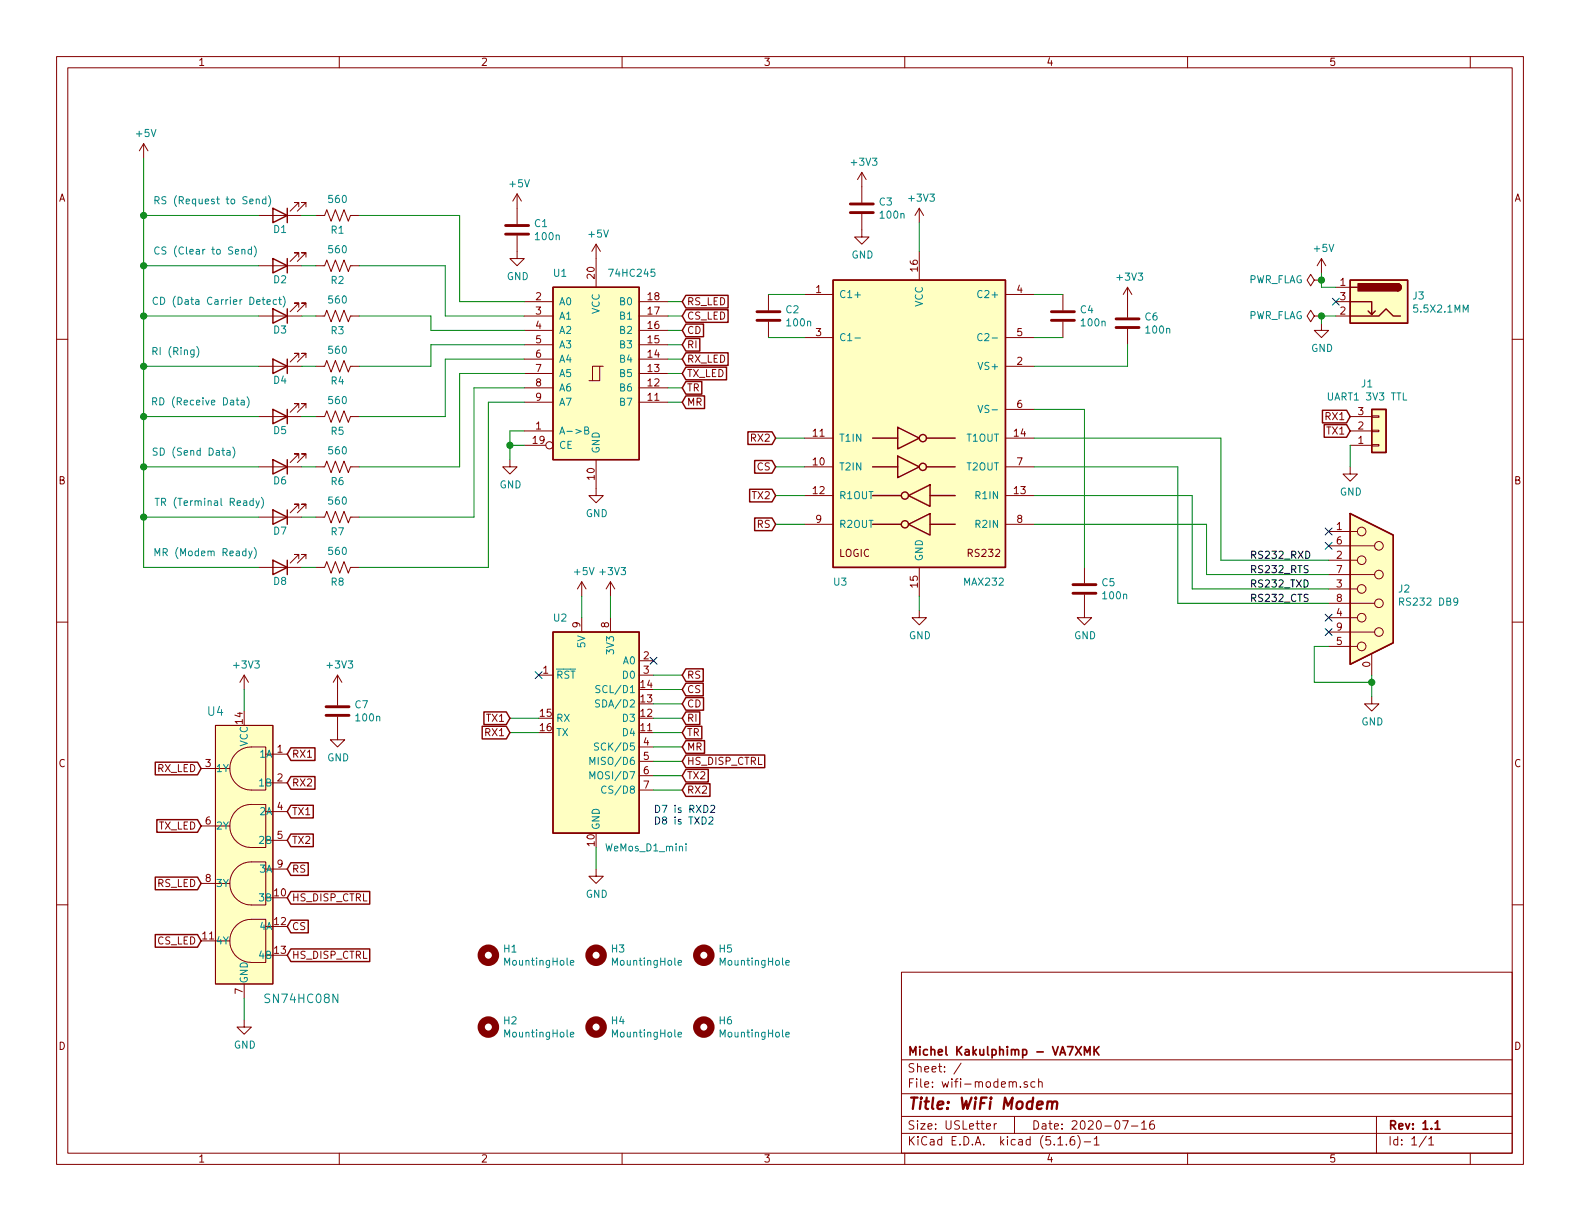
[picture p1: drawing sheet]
<svg xmlns="http://www.w3.org/2000/svg" width="279mm" height="216mm" viewBox="0 0 279 216" stroke-linecap="round" stroke-linejoin="round" font-family="sans-serif">
<g fill="none" stroke="#840000" stroke-width=".18">
<path d="M10 10h259.4v195.9h-259.4zM12 12h255.4v191.9h-255.4zM60 10v2M110 10v2M160 10v2M210 10v2M260 10v2M25.4 25.4l-.8 1.3M25.4 25.4v2.5M25.4 25.4l.8 1.3M45.7 38.1h7.6M52.8 36.6v-.8h-.7h.7l-1.5 1.5"/>
<path d="M54.1 36.6v-.8h-.8h.8l-1.5 1.5M55.9 38.1h1.5l.4-1 .7 2 .8-2 .8 2 .7-2 .8 2 .4-1h1.5M91.4 34.3l-.7 1.3M91.4 34.3v5.3M91.4 34.3l.8 1.3M152.4 37.8v4.1h1.3l-1.3 1.3-1.3-1.3h1.3M152.4 30.5v5.3M152.4 30.5l-.8 1.3M152.4 30.5l.8 1.3M162.6 36.8l-.8 1.3M162.6 36.8v2.6M162.6 36.8l.7 1.3"/>
<path d="M10 60h2M45.7 47h7.6M45.7 55.9h7.6M52.8 54.4v-.8h-.7h.7l-1.5 1.5M52.8 45.5v-.8h-.7h.7l-1.5 1.5M54.1 54.4v-.8h-.8h.8l-1.5 1.5M54.1 45.5v-.8h-.8h.8l-1.5 1.5M55.9 47h1.5l.4-1 .7 2 .8-2 .8 2 .7-2 .8 2 .4-1h1.5M55.9 55.9h1.5l.4-1 .7 2 .8-2 .8 2 .7-2 .8 2 .4-1h1.5M91.4 41.7v4h1.3l-1.3 1.3-1.2-1.3h1.2M92.7 55.9h5.1M92.7 53.3h5.1"/>
<path d="M92.7 58.4h5.1M105.4 43.2l-.8 1.3M105.4 43.2v7.6M105.4 43.2l.8 1.3M113 55.9h5.1M113 53.3h5.1M113 58.4h5.1M135.9 52.1v2.8M135.9 56.9v2.8M142.2 52.1h5.1M142.2 59.7h5.1M162.6 44.5v5"/>
<path d="M177.8 52.1h5.1M177.8 59.7h5.1M188 52.1v2.8M188 56.9v2.8M199.4 50.8v5.3M199.4 58.2v2.8M199.4 50.8l-.8 1.3M199.4 50.8l.8 1.3M232.4 55.9l-.6-1-.7 1 .7 1 .6-1h1.3M232.4 49.5l-.6-1-.7 1 .7 1 .6-1h1.3M233.7 57.2v1.2h1.2l-1.2 1.3-1.3-1.3h1.3M233.7 55.9h.1"/>
<path d="M233.7 49.5h.1M233.7 45.7l-.8 1.3M233.7 45.7v2.6M233.7 45.7l.7 1.3M236.2 55.9h2.6M236.2 50.8h2.6M236.2 53.3h2.6M267.4 60h2M45.7 64.8h7.6M45.7 73.7h7.6M52.8 72.1v-.7h-.7h.7l-1.5 1.5M52.8 63.2v-.7h-.7h.7l-1.5 1.5"/>
<path d="M54.1 72.1v-.7h-.8h.8l-1.5 1.5M54.1 63.2v-.7h-.8h.8l-1.5 1.5M55.9 64.8h1.5l.4-1 .7 2 .8-2 .8 2 .7-2 .8 2 .4-1h1.5M55.9 73.7h1.5l.4-1.1 .7 2.1 .8-2.1 .8 2.1 .7-2.1 .8 2.1 .4-1h1.5M92.7 78.7h3.8M92.7 76.2h5.1M92.7 71.1h5.1M92.7 68.6h5.1M92.7 66h5.1M92.7 63.5h5.1M92.7 61h5.1M106 64.8h-1.2v2.5"/>
<path d="M106.7 64.8h-.7v2.5h-1.9M113 71.1h5.1M113 68.6h5.1M113 66h5.1M113 63.5h5.1M113 61h5.1M142.2 77.5h5.1M177.8 77.5h5.1M177.8 64.8h5.1M177.8 72.4h5.1M238.8 73.7h3.8M238.8 78.7h3.8"/>
<path d="M238.8 76.2h3.8M242.6 73.5h1.2v.3h-1.2zM242.6 78.6h1.2v.3h-1.2zM242.6 76.1h1.2v.2h-1.2zM45.7 91.4h7.6M45.7 82.6h7.6M52.8 98.8v-.8h-.7h.7l-1.5 1.6M52.8 89.9v-.7h-.7h.7l-1.5 1.5M52.8 81v-.7h-.7h.7l-1.5 1.5M54.1 98.8v-.8h-.8h.8l-1.5 1.6M54.1 89.9v-.7h-.8h.8l-1.5 1.5M54.1 81v-.7h-.8h.8l-1.5 1.5"/>
<path d="M55.9 91.4h1.5l.4-1 .7 2.1 .8-2.1 .8 2.1 .7-2.1 .8 2.1 .4-1.1h1.5M55.9 82.6h1.5l.4-1.1 .7 2.1 .8-2.1 .8 2.1 .7-2.1 .8 2.1 .4-1h1.5M90.2 81.3v1.3h1.2l-1.2 1.2-1.3-1.2h1.3M105.4 81.3v6.3h1.3l-1.3 1.3-1.3-1.3h1.3M142.2 82.6h5.1M142.2 87.6h5.1M142.2 92.7h5.1M177.8 82.6h5.1M177.8 87.6h5.1M177.8 92.7h5.1M234.9 99.1h5.1M234.9 96.5h8.2"/>
<path d="M234.9 94h5.1M238.8 82.6v1.2h1.2l-1.2 1.3-1.3-1.3h1.3M10 110h2M43.2 119.4l-.8 1.3M43.2 119.4v2.5M43.2 119.4l.7 1.3M45.7 100.3h7.6M55.9 100.3h1.5l.4-1 .7 2 .8-2 .8 2 .7-2 .8 2 .4-1h1.5M59.7 119.4l-.8 1.3M59.7 119.4v5.3M59.7 119.4l.8 1.3M95.2 119.4h2.6"/>
<path d="M102.9 102.9l-.8 1.2M102.9 102.9v2.5M102.9 109.2v2.6M102.9 102.9l.7 1.2M107.9 102.9l-.7 1.2M107.9 102.9v2.5M107.9 109.2v2.6M107.9 102.9l.8 1.2M113 119.4h2.6M113 116.8h2.6M162.6 108v1.2h1.2l-1.2 1.3-1.3-1.3h1.3M162.6 100.3v5.1"/>
<path d="M191.8 105.2v4h1.2l-1.2 1.3-1.3-1.3h1.3M191.8 100.3v2.8M234.9 114.3h5.1M234.9 111.8h8.2M234.9 109.2h5.1M234.9 106.7h8.2M234.9 104.1h5.1M234.9 101.6h8.2M242.6 115.6v3.8M267.4 110h2M35.6 135.9h2.5M38.1 128.3h10.2v45.7h-10.2z"/>
<path d="M41.8 133.2a3.7 3.7 0 0 1 2.6-1.1h2.6v7.6h-2.6a3.8 3.8 0 0 1-3.5-2.3 3.8 3.8 0 0 1 .9-4.2zM48.3 133.4h2.5M48.3 138.4h2.5M59.7 126.7v4.1h1.3l-1.3 1.3-1.3-1.3h1.3M113 132.1h2.6M113 134.6h2.6M113 137.2h2.6M113 139.7h2.6M242.6 123.2v1.3h1.2l-1.2 1.2-1.3-1.2h1.3M10 160h2M35.6 146.1h2.5M35.6 156.2h2.5"/>
<path d="M41.8 153.5a3.7 3.7 0 0 1 2.6-1.1h2.6v7.6h-2.6a3.8 3.8 0 0 1-3.5-2.3 3.8 3.8 0 0 1 .9-4.2zM41.8 143.4a3.7 3.7 0 0 1 2.6-1.2h2.6v7.7h-2.6a3.8 3.8 0 0 1-3.5-2.4 3.8 3.8 0 0 1 .9-4.1zM48.3 143.5h2.5M48.3 148.6h2.5M48.3 153.7h2.5M105.4 153.7v1.2h1.3l-1.3 1.3-1.3-1.3h1.3M267.4 160h2M41.8 163.7a3.7 3.7 0 0 1 2.6-1.1h2.6v7.6h-2.6a3.8 3.8 0 0 1-3.5-2.4 3.8 3.8 0 0 1 .9-4.1zM43.2 174v2.5M159.4 171.9h108v32h-108zM43.2 180.3v1.3h1.2l-1.2 1.3-1.3-1.3h1.3M159.4 197.4h108"/>
<path d="M159.4 193.4h108M159.4 187.4h108M170 188l-1.3 1.9M174.4 199.2l.8-.2-.1-.2-.4-.1-.3 .2 .1 .7h.6M175.8 198.7v1M176.2 198.7l-.3 .1-.1 .2M179.4 197.4v3M180.4 192.1v.2M181.7 191.3a.37 .37 0 0 0-.6 .2l.1 .2 .5 .1v.2l-.2 .3-.4-.1M183 191.3h-.4l-.3 .2 .1 .6 .2 .2 .4-.1M183.7 191.4v-.1a.37 .37 0 0 1 .6 .2v.8M183.7 190.8v1.5"/>
<path d="M198.5 198.2h1l-.6 1.5M200.1 199.1h1.1M201.9 198.6l.4-.4v1.5M201.9 199.7h.8M204 198.2a.59 .59 0 0 0-.7 .6l.1 .7 .2 .2 .5-.2 .1-.5-.2-.2h-.4l-.3 .2M243.4 197.4v6.5M60 203.9v2M110 203.9v2M159.4 200.4h108M160 203.9v2M187.1 202.5h.8M188.6 202.3v.2"/>
<path d="M189.9 201a.59 .59 0 0 0-.7 .6v.6l.2 .2 .4 .1 .2-.2 .1-.5-.2-.2-.4-.1-.3 .3M190.6 200.8a1.71 1.71 0 0 1 0 2.2M191.7 201.9h1.2M193.5 201.4l.4-.4v1.5M193.5 202.5h.9M210 203.9v2M252.2 200.9l-1.2 1.9M252.7 201.4l.4-.4v1.5M252.7 202.5h.8M260 203.9v2"/>
<circle cx="97.2" cy="78.7" r=".63"/>
<circle cx="240.8" cy="94" r=".76"/>
<circle cx="240.8" cy="99.1" r=".76"/>
<circle cx="243.8" cy="96.5" r=".76"/>
<circle cx="240.8" cy="109.2" r=".76"/>
<circle cx="240.8" cy="104.1" r=".76"/>
<circle cx="240.8" cy="114.3" r=".76"/>
<circle cx="243.8" cy="106.7" r=".76"/>
<circle cx="243.8" cy="111.8" r=".76"/>
<circle cx="243.8" cy="101.6" r=".76"/>
</g>
<path d="M190.2 185.1l1 1.5M191.2 185.1l-1 1.5M191.8 186.6v-1.5l.5 1 .5-1v1.5M193.5 185.1v1.5M193.7 185.7l.6 .9M194.3 185.1l-.8 .8M253.8 198.6l.4-.4v1.5M253.8 199.7h.8" fill="none" stroke="#840000" stroke-width=".3"/>
<path d="M185.3 194.9a.5 .5 0 0 1 .8 .1l-.1 1.1M186.1 195a.47 .47 0 0 1 .4-.2 .47 .47 0 0 1 .5 .2l-.2 1.1" fill="none" stroke="#840000" stroke-width=".41"/>
<g fill="none" stroke="#840000" stroke-width=".51">
<path d="M89.4 39.9h4.1M150.4 37.6h4M150.4 36.1h4M89.4 41.4h4.1M133.9 56.6h4M133.9 55.1h4M185.9 56.6h4.1M185.9 55.1h4.1M197.4 57.9h4M197.4 56.4h4M189.7 104.9h4.1M189.7 103.4h4.1"/>
<path d="M57.7 126.5h4M57.7 125h4"/>
</g>
<g fill="#ffffc2" stroke="#ffffc2" stroke-width=".18">
<path d="M38.1 128.3h10.2v45.7h-10.2z"/>
<path d="M238.8 90.8l7.6 3.8v19.1l-7.6 3.8z"/>
<path d="M147.3 49.5h30.5v50.8h-30.5z"/>
<path d="M238.8 49.5h10.1v7.7h-10.1z"/>
<path d="M242.6 72.4h2.5v7.6h-2.5z"/>
<path d="M97.8 50.8h15.2v30.5h-15.2z"/>
<path d="M97.8 111.8h15.2v35.5h-15.2z"/>
</g>
<g fill="none" stroke="#840000" stroke-width=".25">
<path d="M48.3 36.8l2.5 1.3-2.5 1.3zM50.8 36.8v2.6M48.3 54.6l2.5 1.3-2.5 1.3zM48.3 45.7l2.5 1.3-2.5 1.3zM50.8 45.7v2.6M50.8 54.6v2.6M97.8 50.8h15.2v30.5h-15.2zM121.3 59.8h2.4v2.3h-2.4l-.7-1.1zM121.3 57.3h3.1v2.2h-3.1l-.7-1.1zM121.3 54.8h7.5v2.2h-7.5l-.7-1.1zM121.3 52.2h7.5v2.3h-7.5l-.7-1.2zM147.3 49.5h30.5v50.8h-30.5z"/>
<path d="M238.8 49.5h10.1v7.7h-10.1zM238.8 53.3h3.8v2.3l.6-.6M238.8 55.9h5l1.3-1.3 1.3 1.3h1.2M238.8 50.8h1.2M241.9 55l.7 .6M247.1 50.2a.63 .63 0 0 1 .7 .6 .63 .63 0 0 1-.7 .6M48.3 72.4l2.5 1.3-2.5 1.2zM48.3 63.5l2.5 1.3-2.5 1.2zM50.8 63.5v2.5M50.8 72.4v2.5M121.3 64.9h7.2v2.3h-7.2l-.7-1.2zM121.3 62.4h7.5v2.2h-7.5l-.7-1.1z"/>
<path d="M121.3 70h3.3v2.2h-3.3l-.7-1.1zM121.3 67.5h2.8v2.2h-2.8l-.7-1.1zM132.3 76.4h4.2l.7 1.1-.7 1.1h-4.2zM154.3 77.5h4.4M158.7 75.6l3.9 1.9-3.9 1.9zM163.8 77.5h5.1M233.9 72.5h4.2l.7 1.2-.7 1.1h-4.2zM234.2 75.1h3.9l.7 1.1-.7 1.1h-3.9zM242.6 72.4h2.5v7.6h-2.5zM48.3 99.1l2.5 1.2-2.5 1.3zM48.3 90.2l2.5 1.2-2.5 1.3zM48.3 81.3l2.5 1.3-2.5 1.2z"/>
<path d="M50.8 81.3v2.5M50.8 90.2v2.5M50.8 99.1v2.5M132.6 86.5h3.9l.7 1.1-.7 1.1h-3.9zM133.5 81.4h3l.7 1.2-.7 1.1h-3zM133.5 91.6h3l.7 1.1-.7 1.1h-3zM154.3 82.6h4.4M154.3 92.7h5.1M154.3 87.6h5.1M158.7 80.6l3.9 2-3.9 1.9zM160.7 92.7l3.8-1.9v3.8zM160.7 87.6l3.8-1.9v3.8z"/>
<path d="M163.8 82.6h5.1M164.5 92.7h4.4M164.5 87.6h4.4M238.8 90.8l7.6 3.8v19.1l-7.6 3.8zM97.8 111.8h15.2v35.5h-15.2zM121.3 118.3h3.1v2.2h-3.1l-.7-1.1zM27.5 134.8h7.4l.7 1.1-.7 1.1h-7.4zM51.4 132.2h4.3v2.3h-4.3l-.6-1.1zM51.4 137.3h4.3v2.2h-4.3l-.6-1.1zM85.3 128.4h4.2l.7 1.1-.7 1.2h-4.2zM85.6 125.9h3.9l.7 1.1-.7 1.1h-3.9zM121.3 133.5h13.9v2.2h-13.9l-.7-1.1z"/>
<path d="M121.3 136h3.9v2.3h-3.9l-.7-1.1zM121.3 138.6h4.3v2.2h-4.3l-.7-1.1zM121.3 131h3.3v2.2h-3.3l-.7-1.1zM121.3 128.4h2.8v2.3h-2.8l-.7-1.2zM121.3 125.9h2.4v2.2h-2.4l-.7-1.1zM121.3 123.3h3.1v2.3h-3.1l-.7-1.1zM121.3 120.8h3.1v2.2h-3.1l-.7-1.1zM27.5 155.1h7.4l.7 1.1-.7 1.1h-7.4zM27.7 144.9h7.2l.7 1.2-.7 1.1h-7.2zM51.4 142.4h4v2.2h-4l-.6-1.1zM51.4 147.5h4v2.2h-4l-.6-1.1zM51.4 152.6h3.1v2.2h-3.1l-.6-1.1z"/>
<path d="M51.4 157.6h14v2.3h-14l-.6-1.1zM27.5 165.3h7.4l.7 1.1-.7 1.1h-7.4zM51.4 162.7h3.1v2.2h-3.1l-.6-1.1zM51.4 167.8h14v2.2h-14l-.6-1.1z"/>
<circle cx="163.2" cy="77.5" r=".63"/>
<circle cx="160" cy="92.7" r=".63"/>
<circle cx="160" cy="87.6" r=".63"/>
<circle cx="163.2" cy="82.5" r=".63"/>
</g>
<g fill="none" stroke="#008484" stroke-width=".18">
<path d="M27.4 35.4h.6l.1-.2v-.3l-.2-.1h-.5v1.2M27.7 35.4l.4 .6M47 35.3l-.4-.1-.2 .2 .1 .6h.5M47 34.8v1.2M47.5 34.6a1.47 1.47 0 0 1 0 1.9M27.9 52.7a.6 .6 0 0 0-.9 .4 .6 .6 0 0 0 .6 .7l.3-.1M28.1 43.8a.6 .6 0 0 0-.8 .4 .6 .6 0 0 0 .6 .7l.2-.1M44.5 44.1h-.4l-.2 .2 .1 .6h.5M44.5 43.7v1.2M45 43.5a1.47 1.47 0 0 1 0 1.9M48.9 53h-.4l-.2 .2 .1 .6h.5M49.3 53h.5"/>
<path d="M49.5 52.6v1l.3 .2M50.1 52.4a1.47 1.47 0 0 1 0 1.9M151.2 59.8h.9M173.7 51.5a.5 .5 0 0 0-.7 0 .5 .5 0 0 0-.1 .6 .45 .45 0 0 0 .2 .5 .45 .45 0 0 0 .6-.1M173.7 59.1a.5 .5 0 0 0-.7 0 .5 .5 0 0 0-.1 .6 .45 .45 0 0 0 .2 .5 .45 .45 0 0 0 .6-.1M27 71l.6-.1 .1-.4-.2-.2h-.5v1.3M27.3 71l.4 .6M27.8 79.3l-.5-.1-.2 .1v.4l.6 .3 .1 .3-.2 .2-.5-.1M34.8 61.3a1.47 1.47 0 0 1 0 1.9M41.2 79a1.47 1.47 0 0 1 0 2M43.7 70.2a1.47 1.47 0 0 1 0 1.9M103.4 76.1l.6-.1v-.4l-.6-.1v1.3h.5l.2-.3v-.2l-.3-.2"/>
<path d="M172.9 71.7l.5 1.2 .4-1.2M27.4 98.3v-1.3l.4 .9 .4-.9v1.3M27.4 88.1h.7M27.8 88.1v1.3M45 96.8a1.47 1.47 0 0 1 0 2M45.3 88.5l.3 .9M45.9 88.5l-.5 1.2-.1 .1M46.2 87.9a1.47 1.47 0 0 1 0 2M104.3 135.2v-1.3l.4 .9 .5-.9v1.3M104.3 137.7v-1.3l.4 1 .5-1v1.3M105.8 131.4h-.4l-.3 .2 .1 .3 .6 .3v.3l-.2 .1h-.5M106 123.8l-.5-.1-.1 .2v.4l.6 .2v.3l-.2 .2h-.5"/>
<path d="M106.1 121.3l-.5-.1-.2 .1v.4l.6 .2 .1 .4-.3 .2-.4-.1M107.2 139.1a.6 .6 0 0 0-.9 .4 .6 .6 0 0 0 .6 .8l.3-.2M121.3 149.2v.1M121.3 149.6v.9M100.9 170.2l.6-.1-.1-.2-.3-.1-.2 .2v.6h.5M119.9 170.2l.6-.1v-.2l-.4-.1-.2 .2 .1 .6h.5M139 170.2l.6-.1-.1-.2-.3-.1-.2 .2v.6h.5M100.9 182.9l.6-.1-.1-.2-.3-.1-.2 .2v.6h.5M119.9 182.9l.6-.1v-.2l-.4-.1-.2 .2 .1 .6h.5M139 182.9l.6-.1-.1-.2-.3-.1-.2 .2v.6h.5"/>
</g>
<g fill="none" stroke="#840000" stroke-width="1.3">
<circle cx="86.4" cy="168.9" r="1.27"/>
<circle cx="105.4" cy="168.9" r="1.27"/>
<circle cx="124.5" cy="168.9" r="1.27"/>
<circle cx="86.4" cy="181.6" r="1.27"/>
<circle cx="105.4" cy="181.6" r="1.27"/>
<circle cx="124.5" cy="181.6" r="1.27"/>
</g>
<g fill="#840000" stroke="#840000" stroke-width=".25">
<path d="M247.1 50.2a.63 .63 0 0 1 .7 .6 .63 .63 0 0 1-.7 .6z"/>
<path d="M240.2 50.2h6.9v1.2h-6.9z"/>
</g>
<g fill="none" stroke="#008400" stroke-width=".18">
<path d="M25.4 27.9v72.4h20.3M25.4 38.1h20.3M53.3 38.1h2.6M63.5 38.1h17.8v15.2h11.4M162.6 39.4v5.1M25.4 55.9h20.3M25.4 47h20.3M53.3 55.9h2.6M53.3 47h2.6M63.5 55.9h12.7v2.5h16.5M63.5 47h15.2v8.9h14M118.1 58.4h2.5"/>
<path d="M118.1 55.9h2.5M118.1 53.3h2.5M135.9 59.7h6.3M135.9 52.1h6.3M182.9 59.7h5.1M182.9 52.1h5.1M233.7 48.3v2.5h2.5M236.2 55.9h-2.5v1.3M25.4 73.7h20.3M25.4 64.8h20.3M53.3 73.7h2.6M53.3 64.8h2.6"/>
<path d="M90.2 78.7h2.5M92.7 66h-11.4v16.6h-17.8M92.7 71.1h-6.3v29.2h-22.9M92.7 63.5h-14v10.2h-15.2M92.7 76.2h-2.5v5.1M92.7 61h-16.5v3.8h-12.7M92.7 68.6h-8.9v22.8h-20.3M118.1 66h2.5M118.1 71.1h2.5M118.1 63.5h2.5M118.1 61h2.5M118.1 68.6h2.5"/>
<path d="M137.2 77.5h5M182.9 77.5h33v21.6h19M182.9 72.4h8.9v27.9M199.4 61v3.8h-16.5M238.8 78.7v3.9M25.4 82.6h20.3M25.4 91.4h20.3M53.3 82.6h2.6M53.3 91.4h2.6M137.2 92.7h5M137.2 82.6h5M137.2 87.6h5"/>
<path d="M182.9 92.7h30.5v8.9h21.5M182.9 82.6h25.4v24.1h26.6M182.9 87.6h27.9v16.5h24.1M53.3 100.3h2.6M102.9 105.4v3.8M107.9 105.4v3.8M115.6 119.4h5M162.6 105.4v2.6M234.9 114.3h-2.5v6.4h10.2M242.6 119.4v3.8M43.2 121.9v3.8M90.2 127h5"/>
<path d="M90.2 129.5h5M115.6 134.6h5M115.6 137.2h5M115.6 139.7h5M115.6 121.9h5M115.6 124.5h5M115.6 127h5M115.6 129.5h5M115.6 132.1h5M105.4 149.9v3.8M43.2 176.5v3.8"/>
</g>
<path d="M125.4 144.6l.5-.2 .2 .4-.1 .2-.7 .7h.8M125.7 142.5l.5-.1 .2 .3-.1 .3-.7 .7h.8" fill="none" stroke="#0000c2" stroke-width=".18"/>
<g fill="#008400" stroke="#008400" stroke-width=".25">
<circle cx="25.4" cy="91.4" r=".51"/>
<circle cx="25.4" cy="82.6" r=".51"/>
<circle cx="25.4" cy="73.7" r=".51"/>
<circle cx="233.7" cy="55.9" r=".51"/>
<circle cx="25.4" cy="64.8" r=".51"/>
<circle cx="25.4" cy="55.9" r=".51"/>
<circle cx="25.4" cy="47" r=".51"/>
<circle cx="25.4" cy="38.1" r=".51"/>
<circle cx="242.6" cy="120.7" r=".51"/>
<circle cx="233.7" cy="49.5" r=".51"/>
<circle cx="90.2" cy="78.7" r=".51"/>
</g>
<g fill="none" stroke="#000084" stroke-width=".18">
<path d="M235.6 52.7l1.2 1.2M236.8 52.7l-1.2 1.2M234.3 93.4l1.3 1.2M234.3 95.9l1.3 1.2M235.6 93.4l-1.3 1.2M235.6 95.9l-1.3 1.2M94.6 118.8l1.3 1.2M95.9 118.8l-1.3 1.2M115 116.2l1.2 1.2M116.2 116.2l-1.2 1.2M234.3 108.6l1.3 1.2M234.3 111.2l1.3 1.2"/>
<path d="M235.6 108.6l-1.3 1.2M235.6 111.2l-1.3 1.2"/>
</g>
<text font-size="2.8" fill="#840000" x="160.4" y="196.2">Title: WiFi Modem</text>
<g font-size="2.1" fill="#008484">
<text x="36.8" y="126.6">U4</text>
<text x="47.2" y="177.4">SN74HC08N</text>
</g>
<g font-size="2.1" fill="#840000">
<text x="160.4" y="189.6">Sheet: /</text>
<text x="160.4" y="186.6">Michel Kakulphimp - VA7XMK</text>
<text x="160.4" y="192.3">File: wifi-modem.sch</text>
<text x="160.4" y="202.5">KiCad E.D.A. kicad (5.1.6)-1</text>
<text x="160.4" y="199.7">Size: USLetter</text>
<text x="182.4" y="199.7">Date: 2020-07-16</text>
<text x="245.4" y="199.7">Rev: 1.1</text>
<text x="245.4" y="202.5">Id: 1/1</text>
</g>
<g font-size="1.8" fill="#840000">
<text x="35" y="11.6">1</text>
<text x="85" y="11.6">2</text>
<text x="135" y="11.6">3</text>
<text x="185" y="11.6">4</text>
<text x="235" y="11.6">5</text>
<text x="10.4" y="35.6">A</text>
<text x="267.8" y="35.6">A</text>
<text x="162.3" y="48" transform="rotate(-90 162.3 48)">16</text>
<text x="94.8" y="53.1">2</text>
<text x="105.2" y="49.2" transform="rotate(-90 105.2 49.2)">20</text>
<text x="114.6" y="53.1">18</text>
<text x="121.4" y="54">RS_LED</text>
<text x="144.3" y="51.8">1</text>
<text x="179.9" y="51.8">4</text>
<text x="237" y="50.5">1</text>
<text x="237" y="53.1">3</text>
<text x="94.8" y="55.6">3</text>
<text x="94.8" y="58.2">4</text>
<text x="114.6" y="58.2">16</text>
<text x="114.6" y="55.6">17</text>
<text x="121.4" y="59.1">CD</text>
<text x="121.4" y="56.5">CS_LED</text>
<text x="144.3" y="59.4">3</text>
<text x="179.9" y="59.4">5</text>
<text x="237" y="55.6">2</text>
<text x="94.8" y="60.7">5</text>
<text x="94.8" y="63.2">6</text>
<text x="94.8" y="65.8">7</text>
<text x="114.6" y="65.8">13</text>
<text x="114.6" y="63.2">14</text>
<text x="114.6" y="60.7">15</text>
<text x="121.4" y="64.1">RX_LED</text>
<text x="121.4" y="61.6">RI</text>
<text x="179.9" y="64.5">2</text>
<text x="94.8" y="68.3">8</text>
<text x="94.8" y="70.9">9</text>
<text x="114.6" y="70.9">11</text>
<text x="114.6" y="68.3">12</text>
<text x="121.4" y="66.7">TX_LED</text>
<text x="121.4" y="71.8">MR</text>
<text x="121.4" y="69.2">TR</text>
<text x="94.8" y="75.9">1</text>
<text x="143.8" y="77.2">11</text>
<text x="179.4" y="77.2">14</text>
<text x="179.9" y="72.1">6</text>
<text x="234.5" y="74.3">RX1</text>
<text x="234.7" y="76.8">TX1</text>
<text x="240.2" y="75.9">2</text>
<text x="240.2" y="73.4">3</text>
<text x="94.3" y="78.5">19</text>
<text x="132.9" y="78.1">RX2</text>
<text x="133.9" y="83.2">CS</text>
<text x="143.8" y="82.3">10</text>
<text x="179.9" y="82.3">7</text>
<text x="240.2" y="78.5">1</text>
<text x="10.4" y="85.6">B</text>
<text x="105.2" y="84.8" transform="rotate(-90 105.2 84.8)">10</text>
<text x="133.1" y="88.3">TX2</text>
<text x="143.8" y="87.4">12</text>
<text x="179.4" y="87.4">13</text>
<text x="267.8" y="85.6">B</text>
<text x="133.9" y="93.3">RS</text>
<text x="144.3" y="92.5">9</text>
<text x="179.9" y="92.5">8</text>
<text x="236.4" y="93.7">1</text>
<text x="148.3" y="98.5">LOGIC</text>
<text x="171.3" y="98.5">RS232</text>
<text x="236.4" y="98.8">2</text>
<text x="236.4" y="96.3">6</text>
<text x="236.4" y="101.3">7</text>
<text x="162.3" y="103.8" transform="rotate(-90 162.3 103.8)">15</text>
<text x="236.4" y="103.9">3</text>
<text x="236.4" y="106.4">8</text>
<text x="102.6" y="111" transform="rotate(-90 102.6 111)">9</text>
<text x="107.7" y="111" transform="rotate(-90 107.7 111)">8</text>
<text x="236.4" y="109">4</text>
<text x="236.4" y="111.5">9</text>
<text x="96" y="119.1">1</text>
<text x="113.8" y="116.6">2</text>
<text x="113.8" y="119.1">3</text>
<text x="236.4" y="114">5</text>
<text x="242.3" y="118" transform="rotate(-90 242.3 118)">0</text>
<text x="113.3" y="124.2">13</text>
<text x="113.3" y="121.7">14</text>
<text x="121.4" y="125.1">CD</text>
<text x="121.4" y="120">RS</text>
<text x="121.4" y="122.6">CS</text>
<text x="42.9" y="128" transform="rotate(-90 42.9 128)">14</text>
<text x="86" y="130.2">RX1</text>
<text x="86.1" y="127.6">TX1</text>
<text x="95.6" y="126.7">15</text>
<text x="95.6" y="129.3">16</text>
<text x="113.3" y="129.3">11</text>
<text x="113.3" y="126.7">12</text>
<text x="113.8" y="131.8">4</text>
<text x="121.4" y="130.2">TR</text>
<text x="121.4" y="127.6">RI</text>
<text x="10.4" y="135.6">C</text>
<text x="27.8" y="136.5">RX_LED</text>
<text x="36.3" y="135.6">3</text>
<text x="49" y="133.1">1</text>
<text x="51.6" y="134">RX1</text>
<text x="113.8" y="134.4">5</text>
<text x="113.8" y="136.9">6</text>
<text x="121.4" y="135.3">HS_DISP_CTRL</text>
<text x="121.4" y="137.8">TX2</text>
<text x="121.4" y="132.7">MR</text>
<text x="267.8" y="135.6">C</text>
<text x="49" y="138.2">2</text>
<text x="49" y="143.3">4</text>
<text x="51.6" y="139.1">RX2</text>
<text x="113.8" y="139.4">7</text>
<text x="121.4" y="140.3">RX2</text>
<text x="28" y="146.7">TX_LED</text>
<text x="36.3" y="145.8">6</text>
<text x="49" y="148.3">5</text>
<text x="51.6" y="144.1">TX1</text>
<text x="51.6" y="149.2">TX2</text>
<text x="105.2" y="149.6" transform="rotate(-90 105.2 149.6)">10</text>
<text x="36.3" y="156">8</text>
<text x="49" y="153.4">9</text>
<text x="51.6" y="154.3">RS</text>
<text x="27.8" y="156.8">RS_LED</text>
<text x="48.6" y="158.5">10</text>
<text x="51.6" y="159.4">HS_DISP_CTRL</text>
<text x="27.8" y="167">CS_LED</text>
<text x="35.9" y="166.1">11</text>
<text x="48.6" y="163.6">12</text>
<text x="51.6" y="164.5">CS</text>
<text x="48.6" y="168.7">13</text>
<text x="51.6" y="169.5">HS_DISP_CTRL</text>
<text x="42.9" y="175.7" transform="rotate(-90 42.9 175.7)">7</text>
<text x="10.4" y="185.6">D</text>
<text x="267.8" y="185.6">D</text>
<text x="35" y="205.5">1</text>
<text x="85" y="205.5">2</text>
<text x="135" y="205.5">3</text>
<text x="185" y="205.5">4</text>
<text x="235" y="205.5">5</text>
</g>
<g font-size="1.8" fill="#008484">
<text x="24.2" y="24.2">+5V</text>
<text x="150.7" y="29.3">+3V3</text>
<text x="58.2" y="35.9">560</text>
<text x="90.2" y="33.1">+5V</text>
<text x="160.9" y="35.7">+3V3</text>
<text x="28.6" y="36.1">RS (Request to Send)</text>
<text x="48.4" y="41.2">D1</text>
<text x="58.6" y="41.3">R1</text>
<text x="94.6" y="40.2">C1</text>
<text x="155.5" y="36.3">C3</text>
<text x="155.8" y="38.7">100n</text>
<text x="28.6" y="45">CS (Clear to Send)</text>
<text x="58.2" y="44.8">560</text>
<text x="94.8" y="42.5">100n</text>
<text x="104.2" y="42">+5V</text>
<text x="150.6" y="45.7">GND</text>
<text x="232.5" y="44.6">+5V</text>
<text x="28.7" y="53.9">CD (Data Carrier Detect)</text>
<text x="48.4" y="50.1">D2</text>
<text x="58.2" y="53.7">560</text>
<text x="58.6" y="50.2">R2</text>
<text x="89.6" y="49.5">GND</text>
<text x="97.9" y="48.9">U1</text>
<text x="98.8" y="54">A0</text>
<text x="108" y="48.9">74HC245</text>
<text x="109.8" y="54">B0</text>
<text x="148.3" y="52.7">C1+</text>
<text x="173.5" y="52.7">C2+</text>
<text x="197.7" y="49.6">+3V3</text>
<text x="220.7" y="50.1">PWR_FLAG</text>
<text x="249.9" y="53">J3</text>
<text x="48.4" y="59">D3</text>
<text x="58.6" y="59.1">R3</text>
<text x="98.8" y="56.5">A1</text>
<text x="98.8" y="59.1">A2</text>
<text x="106" y="55.5" transform="rotate(-90 106 55.5)">VCC</text>
<text x="109.8" y="59.1">B2</text>
<text x="109.8" y="56.5">B1</text>
<text x="139" y="55.4">C2</text>
<text x="139.3" y="57.7">100n</text>
<text x="163.2" y="54.3" transform="rotate(-90 163.2 54.3)">VCC</text>
<text x="191.1" y="55.4">C4</text>
<text x="191.3" y="57.7">100n</text>
<text x="202.5" y="56.7">C6</text>
<text x="202.8" y="59">100n</text>
<text x="220.7" y="56.4">PWR_FLAG</text>
<text x="250.3" y="55.3">5.5X2.1MM</text>
<text x="27.4" y="62.8">RI (Ring)</text>
<text x="58.2" y="62.6">560</text>
<text x="98.8" y="61.6">A3</text>
<text x="98.8" y="64.1">A4</text>
<text x="109.8" y="64.1">B4</text>
<text x="109.8" y="61.6">B3</text>
<text x="148.3" y="60.3">C1-</text>
<text x="173.4" y="65.4">VS+</text>
<text x="173.9" y="60.3">C2-</text>
<text x="231.9" y="62.2">GND</text>
<text x="27.9" y="71.7">RD (Receive Data)</text>
<text x="48.4" y="67.9">D4</text>
<text x="58.2" y="71.5">560</text>
<text x="58.6" y="68">R4</text>
<text x="98.8" y="66.7">A5</text>
<text x="98.8" y="69.2">A6</text>
<text x="98.8" y="71.8">A7</text>
<text x="109.8" y="71.8">B7</text>
<text x="109.8" y="69.2">B6</text>
<text x="109.8" y="66.7">B5</text>
<text x="235.1" y="70.8">UART1 3V3 TTL</text>
<text x="240.8" y="68.5">J1</text>
<text x="48.4" y="76.8">D5</text>
<text x="58.6" y="76.9">R5</text>
<text x="98.8" y="76.8">A-&gt;B</text>
<text x="173.8" y="73">VS-</text>
<text x="28" y="80.6">SD (Send Data)</text>
<text x="58.2" y="80.3">560</text>
<text x="98.8" y="79.4">CE</text>
<text x="106" y="80.3" transform="rotate(-90 106 80.3)">GND</text>
<text x="148.3" y="83.2">T2IN</text>
<text x="148.3" y="78.1">T1IN</text>
<text x="171" y="78.1">T1OUT</text>
<text x="171" y="83.2">T2OUT</text>
<text x="28.5" y="89.5">TR (Terminal Ready)</text>
<text x="48.4" y="85.6">D6</text>
<text x="58.2" y="89.2">560</text>
<text x="58.6" y="85.8">R6</text>
<text x="88.3" y="86.4">GND</text>
<text x="148.3" y="88.3">R1OUT</text>
<text x="172.7" y="88.3">R1IN</text>
<text x="236.9" y="87.6">GND</text>
<text x="48.4" y="94.5">D7</text>
<text x="58.6" y="94.7">R7</text>
<text x="103.6" y="91.4">GND</text>
<text x="148.3" y="93.3">R2OUT</text>
<text x="172.7" y="93.3">R2IN</text>
<text x="28.2" y="98.3">MR (Modem Ready)</text>
<text x="58.2" y="98.1">560</text>
<text x="101.7" y="101.7">+5V</text>
<text x="106.2" y="101.7">+3V3</text>
<text x="163.2" y="99.3" transform="rotate(-90 163.2 99.3)">GND</text>
<text x="48.4" y="103.4">D8</text>
<text x="58.6" y="103.6">R8</text>
<text x="147.5" y="103.6">U3</text>
<text x="170.6" y="103.6">MAX232</text>
<text x="194.9" y="103.7">C5</text>
<text x="195.1" y="106">100n</text>
<text x="247.3" y="104.8">J2</text>
<text x="247.9" y="107.1">RS232 DB9</text>
<text x="97.9" y="109.9">U2</text>
<text x="160.7" y="113">GND</text>
<text x="189.9" y="113">GND</text>
<text x="41.5" y="118.2">+3V3</text>
<text x="58" y="118.2">+3V3</text>
<text x="103.5" y="114.4" transform="rotate(-90 103.5 114.4)">5V</text>
<text x="108.6" y="115.4" transform="rotate(-90 108.6 115.4)">3V3</text>
<text x="110.3" y="117.5">A0</text>
<text x="62.8" y="125.2">C7</text>
<text x="98.3" y="120">RST</text>
<text x="106" y="125.1">SDA/D2</text>
<text x="106.2" y="122.6">SCL/D1</text>
<text x="110.3" y="120">D0</text>
<text x="63.1" y="127.6">100n</text>
<text x="98.3" y="127.6">RX</text>
<text x="98.3" y="130.2">TX</text>
<text x="110.3" y="130.2">D4</text>
<text x="110.3" y="127.6">D3</text>
<text x="240.7" y="128.3">GND</text>
<text x="38.1" y="136.5">1Y</text>
<text x="43.8" y="132" transform="rotate(-90 43.8 132)">VCC</text>
<text x="46" y="134">1A</text>
<text x="57.9" y="134.6">GND</text>
<text x="105.3" y="135.3">MISO/D6</text>
<text x="105.3" y="137.8">MOSI/D7</text>
<text x="106" y="132.7">SCK/D5</text>
<text x="46" y="139.1">1B</text>
<text x="107.3" y="140.3">CS/D8</text>
<text x="38.1" y="146.7">2Y</text>
<text x="46" y="144.1">2A</text>
<text x="46" y="149.2">2B</text>
<text x="106" y="146.8" transform="rotate(-90 106 146.8)">GND</text>
<text x="46" y="154.3">3A</text>
<text x="107.3" y="150.5">WeMos_D1_mini</text>
<text x="38.1" y="156.8">3Y</text>
<text x="46" y="159.4">3B</text>
<text x="103.6" y="158.8">GND</text>
<text x="38.1" y="167">4Y</text>
<text x="46" y="164.5">4A</text>
<text x="43.8" y="174" transform="rotate(-90 43.8 174)">GND</text>
<text x="46" y="169.5">4B</text>
<text x="89.1" y="168.4">H1</text>
<text x="89.5" y="170.7">MountingHole</text>
<text x="108.2" y="168.4">H3</text>
<text x="108.5" y="170.7">MountingHole</text>
<text x="127.2" y="168.4">H5</text>
<text x="127.6" y="170.7">MountingHole</text>
<text x="41.4" y="185.4">GND</text>
<text x="89.1" y="181.1">H2</text>
<text x="89.5" y="183.4">MountingHole</text>
<text x="108.2" y="181.1">H4</text>
<text x="108.5" y="183.4">MountingHole</text>
<text x="127.2" y="181.1">H6</text>
<text x="127.6" y="183.4">MountingHole</text>
</g>
<g font-size="1.8">
<text x="221" y="98.8">RS232_RXD</text>
<text x="221" y="101.3">RS232_RTS</text>
<text x="221" y="106.4">RS232_CTS</text>
<text x="221" y="103.9">RS232_TXD</text>
</g>
<g font-size="1.8" fill="#0000c2">
<text x="115.6" y="143.7">D7 is RXD2</text>
<text x="115.6" y="145.8">D8 is TXD2</text>
</g>
</svg>
